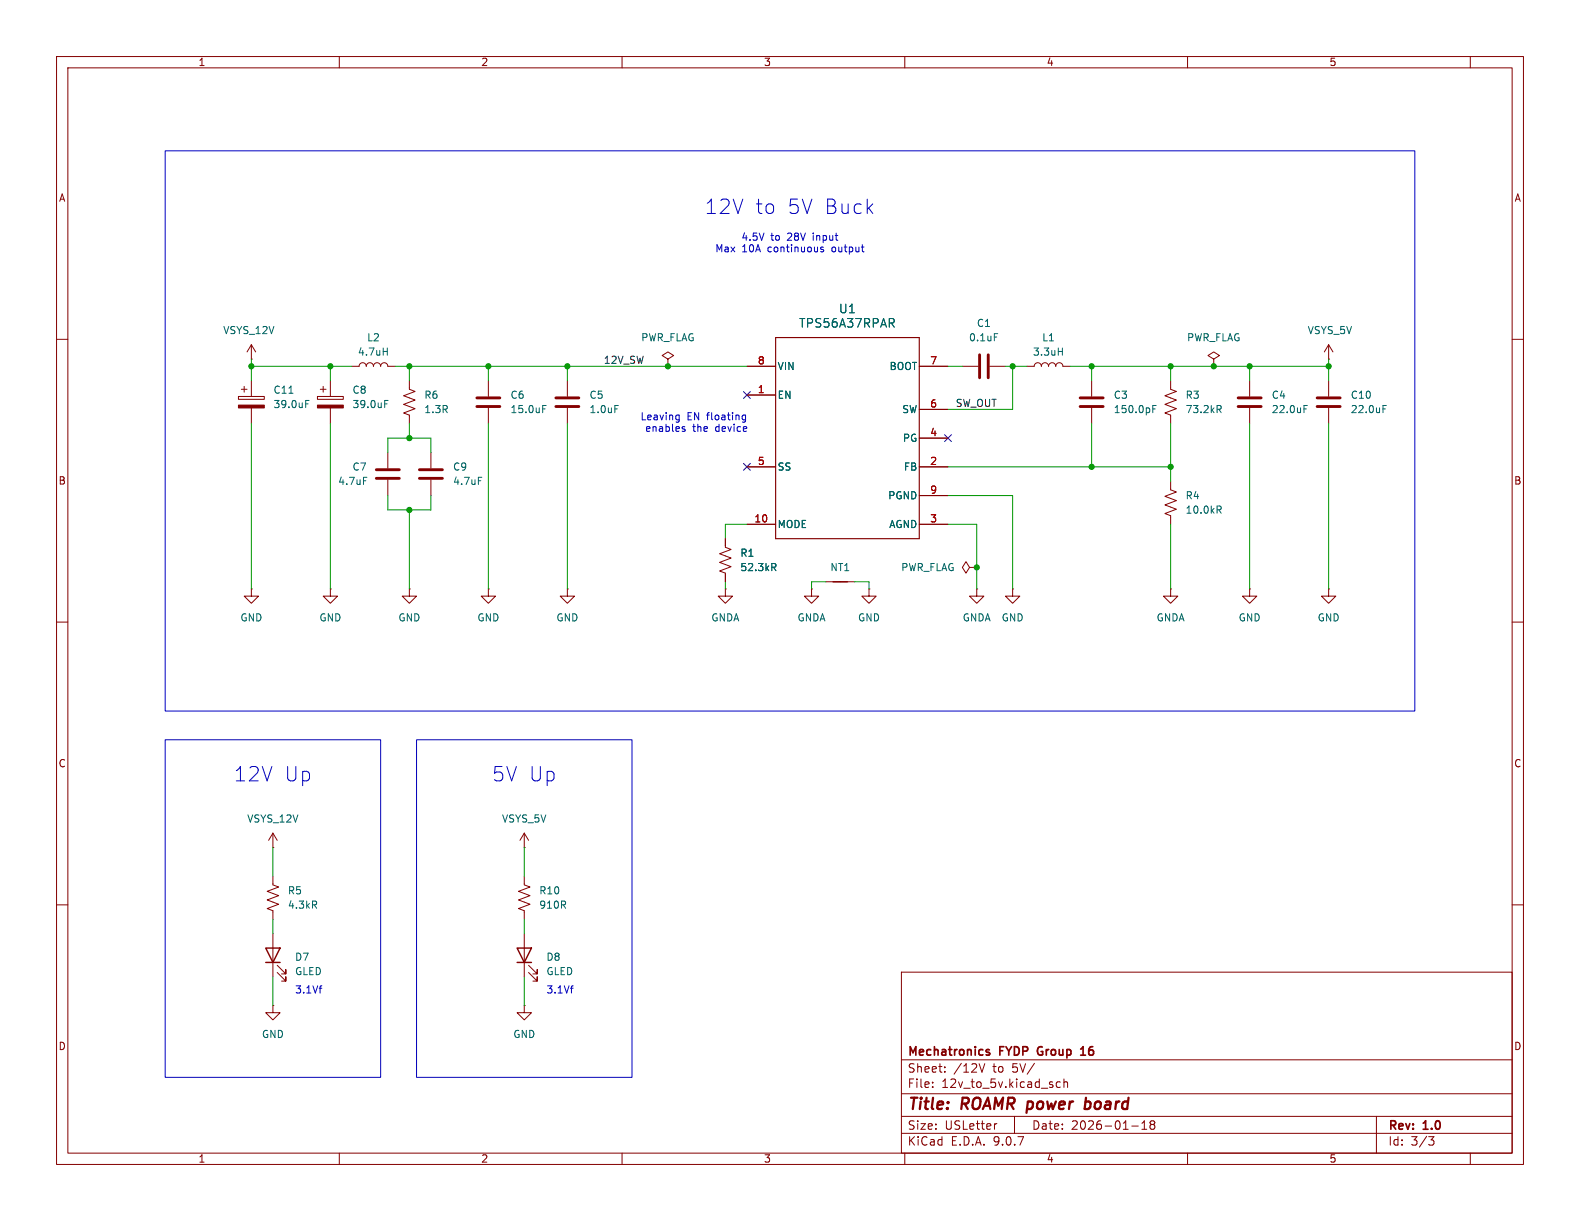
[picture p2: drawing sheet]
<svg xmlns="http://www.w3.org/2000/svg" width="279mm" height="216mm" viewBox="0 0 279 216" stroke-linecap="round" stroke-linejoin="round" font-family="sans-serif">
<g fill="none" stroke="#840000" stroke-width=".18">
<path d="M10 10h259.4v195.9h-259.4zM12 12h255.4v191.9h-255.4zM60 10v2M110 10v2M160 10v2M210 10v2M260 10v2M10 60h2M42.2 70.1h4.5v.5h-4.5zM42.7 68.8h1M43.2 68.3v1M44.4 63.5h.1"/>
<path d="M44.4 61l-.7 1.2M44.4 61l.8 1.2M44.4 61v2.5M44.4 67.3v2.8M44.4 72.1v2.8M56.1 70.1h4.6v.5h-4.6zM56.6 68.8h1.1M57.1 68.3v1M58.4 67.3v2.8M58.4 72.1v2.8M62.2 64.8h1.3a.64 .64 0 0 1 .6-.7 .64 .64 0 0 1 .7 .7 .64 .64 0 0 1 .6-.7 .64 .64 0 0 1 .6 .7 .64 .64 0 0 1 .7-.7 .64 .64 0 0 1 .6 .7 .64 .64 0 0 1 .6-.7 .64 .64 0 0 1 .7 .7h1.2M72.4 67.3v1.5l1 .4-2 .8 2 .7-2 .8 2 .8-2 .7 1 .4v1.5"/>
<path d="M86.4 67.3v2.8M86.4 72.1v2.8M100.3 67.3v2.8M100.3 72.1v2.8M118.1 63.5l1-.6-1-.7-1 .7 1 .6v1.3M118.1 64.8h.1M132.1 64.8h5.1M132.1 69.9h5.1M162.6 64.8h5M162.6 77.5h5M162.6 72.4h5M170.2 64.8h2.8"/>
<path d="M175 64.8h2.8M181.6 64.8h1.3a.64 .64 0 0 1 .6-.7 .64 .64 0 0 1 .6 .7 .64 .64 0 0 1 .7-.7 .64 .64 0 0 1 .6 .7 .64 .64 0 0 1 .7-.7 .64 .64 0 0 1 .6 .7 .64 .64 0 0 1 .6-.7 .64 .64 0 0 1 .7 .7h1.2M193 67.3v2.8M193 72.1v2.8M207 67.3v1.5l1 .4-2 .8 2 .7-2 .8 2 .8-2 .7 1 .4v1.5M214.6 63.5l1-.6-1-.7-1 .7 1 .6v1.3M214.6 64.8h.1M221 67.3v2.8M221 72.1v2.8M234.9 63.5h.1M234.9 61v2.5M234.9 67.3v2.8"/>
<path d="M234.9 72.1v2.8M234.9 61l-.7 1.2M234.9 61l.8 1.2M267.4 60h2M68.6 80v2.8M68.6 84.8v2.8M76.2 80v2.8M76.2 84.8v2.8M128.3 95.3v1.5l1 .4-2 .7 2 .8-2 .7 2 .8-2 .8 1 .3v1.6M132.1 92.7h5.1M132.1 82.6h5.1M162.6 87.6h5"/>
<path d="M162.6 92.7h5M162.6 82.6h5M207 85.1v1.5l1 .4-2 .8 2 .7-2 .8 2 .7-2 .8 1 .4v1.5M10 110h2M44.4 104.1v1.3h1.3l-1.3 1.3-1.2-1.3h1.2M44.4 104.1h.1M58.4 104.1v1.3h1.3l-1.3 1.3-1.3-1.3h1.3M58.4 104.1h.1M72.4 104.1v1.3h1.3l-1.3 1.3-1.3-1.3h1.3M72.4 104.1h.1M86.4 104.1v1.3h1.2l-1.2 1.3-1.3-1.3h1.3M86.4 104.1h.1"/>
<path d="M100.3 104.1v1.3h1.3l-1.3 1.3-1.2-1.3h1.2M100.3 104.1h.1M128.3 104.1v1.3h1.2l-1.2 1.3-1.3-1.3h1.3M128.3 104.1h.1M143.5 104.1v1.3h1.3l-1.3 1.3-1.3-1.3h1.3M143.5 104.1h.1M146 102.9h5.1M153.7 104.1v1.3h1.2l-1.2 1.3-1.3-1.3h1.3M153.7 104.1h.1M171.4 100.3l-.6-1-.6 1 .6 1 .6-1h1.3M172.7 104.1v1.3h1.3l-1.3 1.3-1.3-1.3h1.3M172.7 104.1h.1"/>
<path d="M172.7 100.3h.1M179.1 104.1v1.3h1.2l-1.2 1.3-1.3-1.3h1.3M179.1 104.1h.1M207 104.1v1.3h1.3l-1.3 1.3-1.3-1.3h1.3M207 104.1h.1M221 104.1v1.3h1.2l-1.2 1.3-1.3-1.3h1.3M221 104.1h.1M234.9 104.1v1.3h1.3l-1.3 1.3-1.2-1.3h1.2M234.9 104.1h.1M267.4 110h2M48.3 154.9v1.6l1 .3-2.1 .8 2.1 .8-2.1 .7 2.1 .8-2.1 .8 1.1 .3v1.6M48.3 149.9h.1"/>
<path d="M48.3 147.3v2.6M48.3 147.3l-.8 1.3M48.3 147.3l.7 1.3M92.7 154.9v1.6l1 .3-2 .8 2 .8-2 .7 2 .8-2 .8 1 .3v1.6M92.7 149.9h.1M92.7 147.3v2.6M92.7 147.3l-.8 1.3M92.7 147.3l.8 1.3M10 160h2M48.3 177.8v1.3h1.2l-1.2 1.2-1.3-1.2h1.3M48.3 177.8h.1M48.3 165.1v7.6"/>
<path d="M49 172l1.5 1.5v-.8v.8h-.7M49 170.7l1.5 1.5v-.7v.7h-.7M92.7 177.8v1.3h1.3l-1.3 1.2-1.3-1.2h1.3M92.7 177.8h.1M92.7 165.1v7.6M93.5 172l1.5 1.5v-.8v.8h-.8M93.5 170.7l1.5 1.5v-.7v.7h-.8M159.4 171.9h108v32h-108zM267.4 160h2M159.4 197.4h108M159.4 193.4h108M159.4 187.4h108"/>
<path d="M164.9 192.1v.2M164.9 191.4v.1M167.1 189.4v.2M167.1 188.7v.1M173.1 188.1l.5 1.5 .5-1.5M176.3 198.7l-.3 .1M179.4 197.4v3M187.5 191.4l-.4-.1-.3 .3v.4l.1 .2h.6M188.1 191.4l.3-.1 .3 .1 .1 .9M188.1 190.8v1.5M200.1 199.1h1.2M201.9 199.7h.9"/>
<path d="M201.9 198.6l.5-.4v1.5M203.6 198.8l-.2 .3v.4l.2 .2 .5-.1 .1-.2-.1-.4-.2-.2M203.6 198.8l-.2-.3 .2-.3 .5 .1 .1 .2-.3 .3M203.6 198.8h.3M243.4 197.4v6.5M60 203.9v2M110 203.9v2M159.4 200.4h108M160 203.9v2M210 203.9v2M252.6 201h1l-.5 .6 .4 .1 .1 .5-.3 .3h-.4M260 203.9v2"/>
</g>
<path d="M191.9 194.9l.3-.1 .5 .1M192 194.1l-.2 2M192.7 195.9a.66 .66 0 0 1-.9 .1" fill="none" stroke="#840000" stroke-width=".4"/>
<path d="M174.5 186l.5 .1v.3l-.2 .2-.4-.1M174.5 185.6h.5M183.6 185.3l-.1 .4 .1 .7M191.1 186.6h.9M191.1 185.5l.4-.4v1.5" fill="none" stroke="#840000" stroke-width=".3"/>
<g fill="none" stroke="#840000" stroke-width=".51">
<path d="M84.3 70.4h4.1M84.3 71.9h4.1M98.3 70.4h4.1M98.3 71.9h4.1M173.2 62.7v4.1M174.8 62.7v4.1M191 70.4h4.1M191 71.9h4.1M218.9 70.4h4.1M218.9 71.9h4.1M232.9 70.4h4.1M232.9 71.9h4.1"/>
<path d="M66.5 83.1h4.1M66.5 84.6h4.1M74.2 83.1h4M74.2 84.6h4"/>
</g>
<g fill="none" stroke="#006464" stroke-width=".18">
<path d="M157.6 57.1l.5 .7M158 56.4l.1 .2-.1 .4M175.8 59h.6M51.1 69.5h.7M54.1 71.4h.4M54.1 70.8h.6M67.8 62.1h.7M68 71.4h.4M68 70.8h.6M68.5 61.5v1.3M96 71.7h.6M96 72.3h.4"/>
<path d="M108.7 71.7h.6M187.1 62.1h.8M187.9 61.5v1.3M203.9 71.7h.6M203.9 72.3h.4M215.5 72.4l.5 .6M215.7 71.7l.3 .2-.1 .3-.2 .2M230.6 71.7h.6M230.6 72.3h.4M244.6 71.7h.6M244.6 72.3h.4M64.3 84.4h.6"/>
<path d="M84.6 84.4h.6M137 99.6l.2 .3v.3l-.2 .1M215.5 90.1l.5 .6M215.7 89.5l.3 .2-.1 .3-.2 .1M136.8 100.3l.4 .6M55.6 160l.4 .6M55.9 159.5v.4"/>
</g>
<path d="M147.3 102.9h2.6M47 167.6h2.5l-1.2 2.6zM47 170.2h2.5M91.4 167.6h2.6l-1.3 2.6zM91.4 170.2h2.6" fill="none" stroke="#840000" stroke-width=".25"/>
<g fill="#840000" stroke="#840000" stroke-width=".18">
<path d="M56.1 71.6h4.6v.5h-4.6z"/>
<path d="M42.2 71.6h4.5v.5h-4.5z"/>
</g>
<path d="M137.2 59.7h25.4v35.6h-25.4z" fill="none" stroke="#840000" stroke-width=".2"/>
<g fill="none" stroke="#009600" stroke-width=".18">
<path d="M44.4 64.8h17.8M44.4 63.5v3.8M44.4 74.9v29.2M58.4 64.8v2.5M58.4 74.9v29.2M69.8 64.8h62.3M72.4 64.8v2.5M72.4 74.9v2.6M86.4 64.8v2.5M86.4 74.9v29.2M100.3 64.8v2.5M100.3 74.9v29.2"/>
<path d="M167.6 64.8h2.6M177.8 64.8h3.8M179.1 64.8v7.6h-11.5M189.2 64.8h45.7M193 64.8v2.5M193 74.9v7.7M207 64.8v2.5M207 74.9v10.2M221 64.8v2.5M221 74.9v29.2M234.9 63.5v3.8M234.9 74.9v29.2"/>
<path d="M68.6 80v-2.5h7.6v2.5M68.6 87.6v2.6h7.6v-2.6M72.4 90.2v13.9M132.1 92.7h-3.8v2.6M167.6 87.6h11.5v16.5M167.6 92.7h5.1v11.4M167.6 82.6h39.4M207 92.7v11.4M128.3 102.9v1.2M146 102.9h-2.5v1.2M151.1 102.9h2.6v1.2M48.3 149.9v5"/>
<path d="M92.7 149.9v5M48.3 162.6v2.5M48.3 172.7v5.1M92.7 162.6v2.5M92.7 172.7v5.1"/>
</g>
<path d="M131.5 69.2l1.2 1.3M132.7 69.2l-1.2 1.3M167 76.9l1.2 1.2M168.2 76.9l-1.2 1.2M131.5 81.9l1.2 1.3M132.7 81.9l-1.2 1.3" fill="none" stroke="#000084" stroke-width=".18"/>
<g fill="none" stroke="#0000c2" stroke-width=".18">
<path d="M29.2 26.7h221v99h-221zM145.2 43.7v.3l.4 .2 .1 .2-.2 .1h-.4M119.7 73.4l.4 .1M120.1 73.4v1l-.2 .3M120.1 74.2h-.4M120.7 75.8l.4 .1 .1 .2-.2 .2-.4-.1M120.7 75.5h.4M131.3 74.1l.2 .1h.3M131.8 73.5l-.3-.1-.2 .1M131.8 73.4v1l-.2 .3-.3-.1M29.2 130.8h38.1v59.7h-38.1zM73.7 130.8h38.1v59.7h-38.1z"/>
<path d="M56.4 174.7h.5M56.8 174.3h.1M100.9 174.7h.5M101.2 174.3h.2"/>
</g>
<g fill="#009600" stroke="#009600" stroke-width=".18">
<circle cx="179.1" cy="64.8" r=".46"/>
<circle cx="207" cy="64.8" r=".46"/>
<circle cx="207" cy="82.6" r=".46"/>
<circle cx="214.6" cy="64.8" r=".46"/>
<circle cx="172.7" cy="100.3" r=".46"/>
<circle cx="193" cy="82.6" r=".46"/>
<circle cx="193" cy="64.8" r=".46"/>
<circle cx="221" cy="64.8" r=".46"/>
<circle cx="234.9" cy="64.8" r=".46"/>
<circle cx="72.4" cy="90.2" r=".46"/>
<circle cx="72.4" cy="77.5" r=".46"/>
<circle cx="58.4" cy="64.8" r=".46"/>
<circle cx="44.4" cy="64.8" r=".46"/>
<circle cx="86.4" cy="64.8" r=".46"/>
<circle cx="72.4" cy="64.8" r=".46"/>
<circle cx="118.1" cy="64.8" r=".46"/>
<circle cx="100.3" cy="64.8" r=".46"/>
</g>
<g font-size="3.5" fill="#0000c2">
<text x="124.6" y="38.1">12V</text>
<text x="133.5" y="38.1">to</text>
<text x="139.1" y="38.1">5V Buck</text>
<text x="41.3" y="138.4">12V</text>
<text x="50.2" y="138.4">Up</text>
<text x="87" y="138.4">5V Up</text>
</g>
<g font-size="2.8" fill="#840000">
<text x="160.4" y="196.8">Title:</text>
<text x="170.1" y="196.8">ROAMR power</text>
<text x="193.5" y="196.8">board</text>
</g>
<g font-size="2.1" fill="#006464">
<text x="141.2" y="58.1">TPS56A37RPAR</text>
<text x="148.3" y="55.6">U1</text>
</g>
<g font-size="2.1" fill="#840000">
<text x="160.4" y="189.9">Sheet:</text>
<text x="160.4" y="187.1">Mechatronics</text>
<text x="168.6" y="189.9">/12V</text>
<text x="175.6" y="189.9">to</text>
<text x="176.9" y="187.1">FYDP</text>
<text x="179.2" y="189.9">5V/</text>
<text x="184.2" y="187.1">Group</text>
<text x="192.4" y="187.1">16</text>
<text x="160.4" y="192.6">File:</text>
<text x="166.5" y="192.6">12v_to_5v.kicad_sch</text>
<text x="160.4" y="202.8">KiCad</text>
<text x="160.4" y="200">Size:</text>
<text x="167.1" y="200">USLetter</text>
<text x="168.1" y="202.8">E.D.A.</text>
<text x="175.7" y="202.8">9.0.7</text>
<text x="182.4" y="200">Date:</text>
<text x="189.4" y="200">2026-01-18</text>
<text x="245.4" y="200.2">Rev:</text>
<text x="245.4" y="202.8">Id:</text>
<text x="249.5" y="202.8">3/3</text>
<text x="251.8" y="200.2">1.0</text>
</g>
<g font-size="1.8" fill="#840000">
<text x="35" y="11.9">1</text>
<text x="85" y="11.9">2</text>
<text x="135" y="11.9">3</text>
<text x="185" y="11.9">4</text>
<text x="235" y="11.9">5</text>
<text x="10.3" y="35.9">A</text>
<text x="267.7" y="35.9">A</text>
<text x="10.3" y="85.9">B</text>
<text x="267.7" y="85.9">B</text>
<text x="10.3" y="135.9">C</text>
<text x="267.7" y="135.9">C</text>
<text x="10.3" y="185.9">D</text>
<text x="267.7" y="185.9">D</text>
<text x="35" y="205.8">1</text>
<text x="85" y="205.8">2</text>
<text x="135" y="205.8">3</text>
<text x="185" y="205.8">4</text>
<text x="235" y="205.8">5</text>
</g>
<g font-size="1.8" fill="#0000c2">
<text x="126.4" y="44.8">Max</text>
<text x="131" y="42.8">4.5V</text>
<text x="131.2" y="44.8">10A</text>
<text x="135.9" y="44.8">continuous</text>
<text x="136.3" y="42.8">to</text>
<text x="139.3" y="42.8">28V</text>
<text x="144" y="42.8">input</text>
<text x="147.4" y="44.8">output</text>
<text x="113.2" y="74.5">Leaving</text>
<text x="114" y="76.6">enables</text>
<text x="121.5" y="74.5">EN floating</text>
<text x="122.5" y="76.6">the</text>
<text x="126.6" y="76.6">device</text>
<text x="52.1" y="175.9">3.1Vf</text>
<text x="96.5" y="175.9">3.1Vf</text>
</g>
<g font-size="1.8" fill="#006464">
<text x="39.4" y="59.3">VSYS_12V</text>
<text x="172.6" y="58">C1</text>
<text x="231.1" y="59.3">VSYS_5V</text>
<text x="63.2" y="63.1">4.7uH</text>
<text x="64.8" y="60.6">L2</text>
<text x="113.3" y="60.6">PWR_FLAG</text>
<text x="137.4" y="65.6">VIN</text>
<text x="157.2" y="65.6">BOOT</text>
<text x="171.3" y="60.6">0.1uF</text>
<text x="182.6" y="63.1">3.3uH</text>
<text x="184.2" y="60.6">L1</text>
<text x="209.8" y="60.6">PWR_FLAG</text>
<text x="48.3" y="69.8">C11</text>
<text x="62.2" y="69.8">C8</text>
<text x="74.9" y="70.7">R6</text>
<text x="90.2" y="70.7">C6</text>
<text x="104.1" y="70.7">C5</text>
<text x="137.4" y="70.7">EN</text>
<text x="196.9" y="70.7">C3</text>
<text x="209.6" y="70.7">R3</text>
<text x="224.8" y="70.7">C4</text>
<text x="238.8" y="70.7">C10</text>
<text x="48.3" y="72.4">39.0uF</text>
<text x="62.2" y="72.4">39.0uF</text>
<text x="74.9" y="73.3">1.3R</text>
<text x="90.2" y="73.3">15.0uF</text>
<text x="104.1" y="73.3">1.0uF</text>
<text x="159.4" y="73.3">SW</text>
<text x="196.9" y="73.3">150.0pF</text>
<text x="209.6" y="73.3">73.2kR</text>
<text x="224.8" y="73.3">22.0uF</text>
<text x="238.8" y="73.3">22.0uF</text>
<text x="62.2" y="83.4">C7</text>
<text x="80" y="83.4">C9</text>
<text x="137.4" y="83.4">SS</text>
<text x="159.6" y="78.3">PG</text>
<text x="159.7" y="83.4">FB</text>
<text x="59.7" y="86">4.7uF</text>
<text x="80" y="86">4.7uF</text>
<text x="157" y="88.5">PGND</text>
<text x="209.6" y="88.5">R4</text>
<text x="137.4" y="93.6">MODE</text>
<text x="157.1" y="93.6">AGND</text>
<text x="209.6" y="91">10.0kR</text>
<text x="130.8" y="98.7">R1</text>
<text x="130.8" y="101.2">52.3kR</text>
<text x="146.7" y="101.2">NT1</text>
<text x="159.3" y="101.2">PWR_FLAG</text>
<text x="42.4" y="110.1">GND</text>
<text x="56.4" y="110.1">GND</text>
<text x="70.4" y="110.1">GND</text>
<text x="84.3" y="110.1">GND</text>
<text x="98.3" y="110.1">GND</text>
<text x="125.7" y="110.1">GNDA</text>
<text x="140.9" y="110.1">GNDA</text>
<text x="151.6" y="110.1">GND</text>
<text x="170.1" y="110.1">GNDA</text>
<text x="177" y="110.1">GND</text>
<text x="204.4" y="110.1">GNDA</text>
<text x="218.9" y="110.1">GND</text>
<text x="232.9" y="110.1">GND</text>
<text x="43.6" y="145.6">VSYS_12V</text>
<text x="88.7" y="145.6">VSYS_5V</text>
<text x="50.8" y="158.3">R5</text>
<text x="50.8" y="160.9">4.3kR</text>
<text x="95.3" y="160.9">910R</text>
<text x="95.3" y="158.3">R10</text>
<text x="52.1" y="170.1">D7</text>
<text x="52.1" y="172.6">GLED</text>
<text x="96.5" y="170.1">D8</text>
<text x="96.5" y="172.6">GLED</text>
<text x="46.2" y="183.7">GND</text>
<text x="90.7" y="183.7">GND</text>
</g>
<g font-size="1.8" fill="#0f0f0f">
<text x="106.7" y="64.4">12V_SW</text>
<text x="168.9" y="72">SW_OUT</text>
</g>
<g font-size="1.8" fill="#a90000">
<text x="133.9" y="64.5">8</text>
<text x="164.4" y="64.5">7</text>
<text x="133.9" y="69.6">1</text>
<text x="164.4" y="77.2">4</text>
<text x="164.4" y="72.1">6</text>
<text x="133.9" y="82.3">5</text>
<text x="164.4" y="82.3">2</text>
<text x="164.4" y="87.4">9</text>
<text x="133.3" y="92.5">10</text>
<text x="164.4" y="92.5">3</text>
</g>
</svg>
